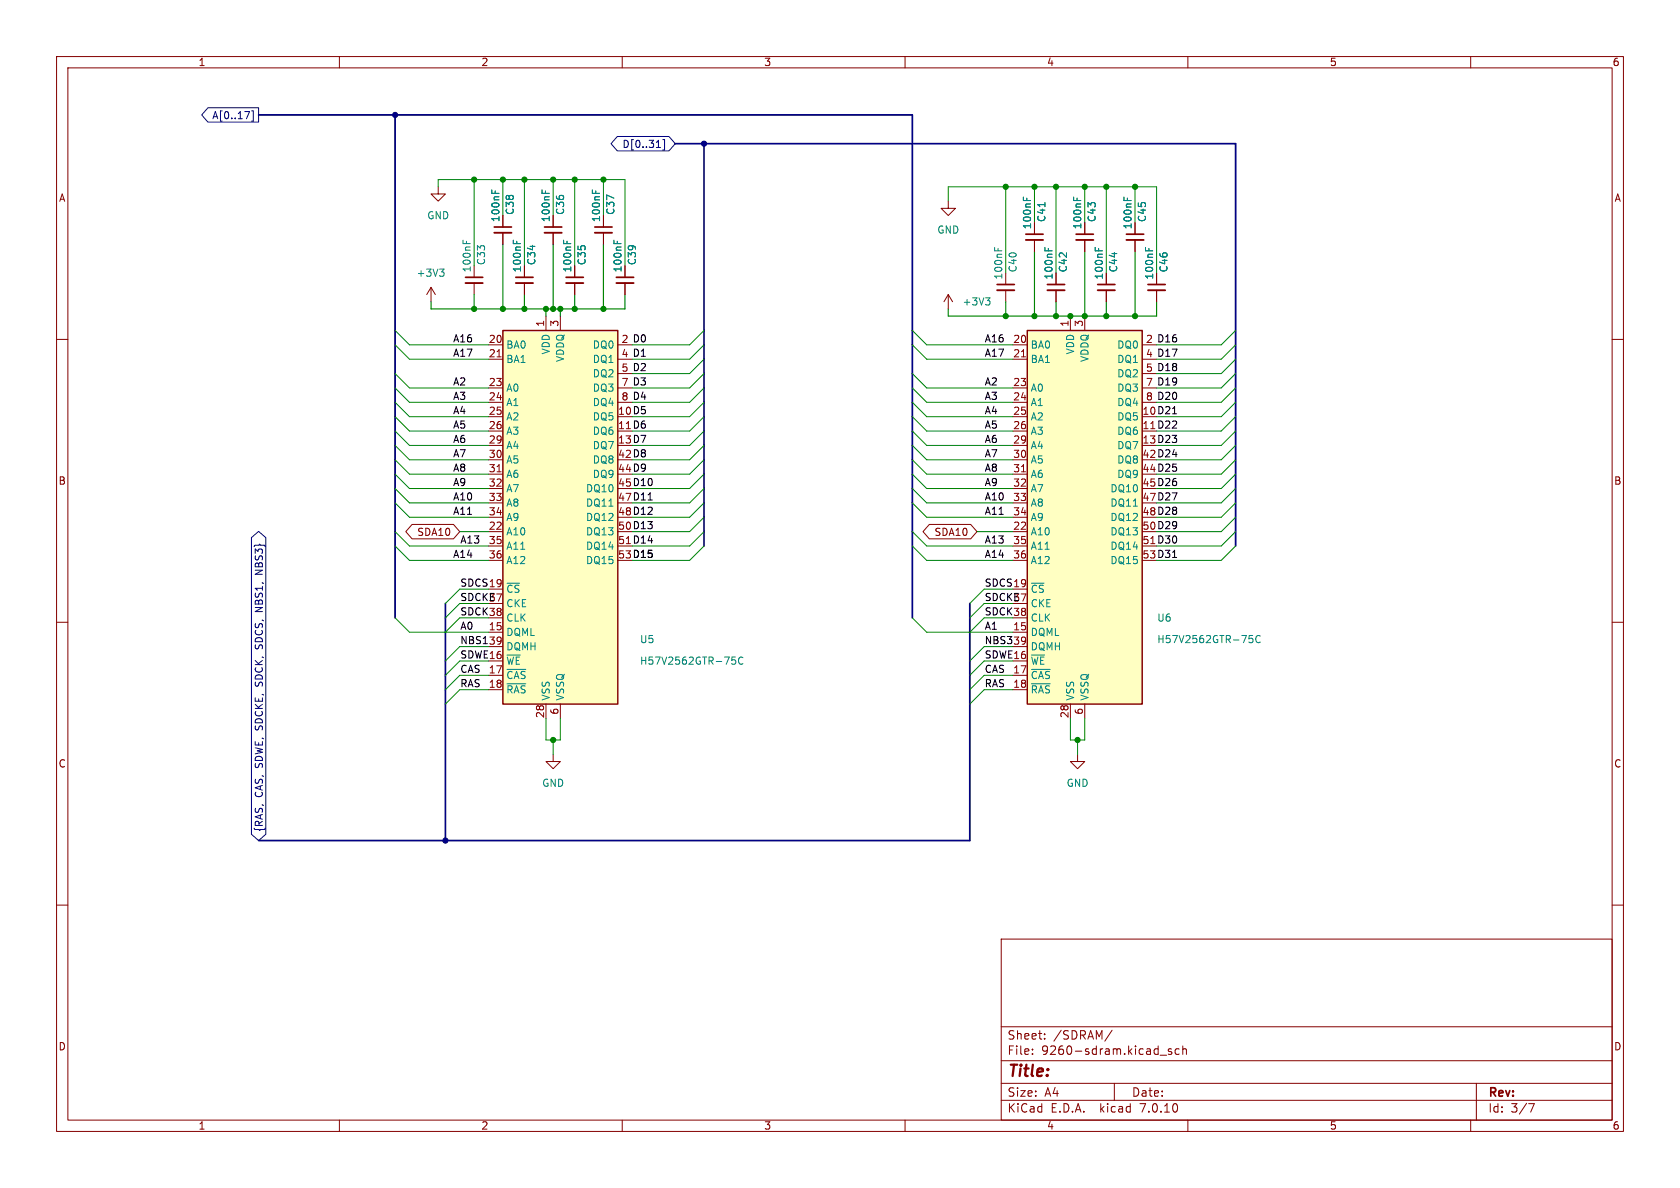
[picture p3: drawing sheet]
<svg xmlns="http://www.w3.org/2000/svg" width="297mm" height="210mm" viewBox="0 0 297 210" stroke-linecap="round" stroke-linejoin="round" font-family="sans-serif">
<g fill="none" stroke="#840000" stroke-width=".18">
<path d="M10 10h277v190h-277zM12 12h273v186h-273zM60 10v2M110 10v2M160 10v2M210 10v2M260 10v2M77.5 33v1.3h1.2l-1.2 1.3-1.3-1.3h1.3M88.9 38.1v2M97.8 38.1v2M106.7 38.1v2M167.6 35.6v1.2h1.3l-1.3 1.3-1.2-1.3h1.2"/>
<path d="M182.9 39.4v2M191.8 39.4v2M200.7 39.4v2M10 60h2M76.2 50.8l-.8 1.3M76.2 50.8v2.5M76.2 50.8l.8 1.3M83.8 47v2M83.8 50v2.1M88.9 41.1v2.1M92.7 47v2M92.7 50v2.1"/>
<path d="M96.5 55.9v2.5M97.8 41.1v2.1M99.1 55.9v2.5M101.6 47v2M101.6 50v2.1M106.7 41.1v2.1M110.5 47v2M110.5 50v2.1M167.6 52.1l-.7 1.2M167.6 52.1v2.5M167.6 52.1l.8 1.2M177.8 48.3v2"/>
<path d="M177.8 51.3v2M182.9 42.4v2.1M186.7 48.3v2M186.7 51.3v2M189.2 55.9v2.5M191.8 42.4v2.1M191.8 55.9v2.5M195.6 48.3v2M195.6 51.3v2M200.7 42.4v2.1M204.5 48.3v2M204.5 51.3v2"/>
<path d="M285 60h2M86.4 61h2.5M86.4 63.5h2.5M86.4 68.6h2.5M86.4 71.1h2.5M86.4 73.7h2.5M86.4 76.2h2.5M86.4 78.7h2.5M87.9 63.1h.7M109.2 68.6h2.6M109.2 71.1h2.6M109.2 66h2.6"/>
<path d="M179.1 61h2.5M179.1 63.5h2.5M179.1 68.6h2.5M179.1 71.1h2.5M179.1 73.7h2.5M179.1 76.2h2.5M179.1 78.7h2.5M180.6 63.1h.7M201.9 68.6h2.6M201.9 71.1h2.6M201.9 66h2.6M72.8 92.7h7.4l1.1 1.3-1.1 1.3h-7.4l-1.1-1.3z"/>
<path d="M86.4 94h2.5M86.4 81.3h2.5M86.4 83.8h2.5M86.4 86.4h2.5M86.4 88.9h2.5M86.4 91.4h2.5M86.4 96.5h2.5M86.4 99.1h2.5M87.9 83.4h.7M164.3 92.7h7.3l1.1 1.3-1.1 1.3h-7.3l-1.1-1.3zM179.1 94h2.5M179.1 81.3h2.5"/>
<path d="M179.1 83.8h2.5M179.1 86.4h2.5M179.1 88.9h2.5M179.1 91.4h2.5M179.1 96.5h2.5M179.1 99.1h2.5M180.6 83.4h.7M10 110h2M86.4 111.8h2.5M86.4 116.8h2.5M86.4 119.4h2.5M86.4 104.1h2.5"/>
<path d="M86.4 106.7h2.5M86.4 109.2h2.5M86.4 114.3h2.5M179.1 111.8h2.5M179.1 116.8h2.5M179.1 119.4h2.5M179.1 104.1h2.5M179.1 106.7h2.5M179.1 109.2h2.5M179.1 114.3h2.5M285 110h2M86.4 121.9h2.5"/>
<path d="M96.5 124.5v2.5M97.8 133.4v1.2h1.3l-1.3 1.3-1.3-1.3h1.3M99.1 124.5v2.5M179.1 121.9h2.5M189.2 124.5v2.5M190.5 133.4v1.2h1.3l-1.3 1.3-1.3-1.3h1.3M191.8 124.5v2.5M10 160h2M285 160h2M177 166h108v32h-108zM60 198v2M110 198v2"/>
<path d="M160 198v2M177 194.5h108M177 191.5h108M177 187.5h108M177 181.5h108M182.5 186.3v.1M182.5 185.5v.1M184.7 183.6v.1M184.7 182.8v.1M196.6 182.1l-1.3 2M197 191.5v3M205.1 186.5h1.1"/>
<path d="M207.1 185.5l-.4-.1-.2 .2 .1 .2 .5 .2v.3h-.6M208.5 185.5l-.5-.1-.3 .3v.4l.2 .2h.6M209.1 185.5l.2-.1 .4 .1v.9M209.1 184.9v1.5M210 198v2M260 198v2M261 191.5v6.5M270.2 195.1h1l-.6 1.5"/>
</g>
<g fill="none" stroke="#840000" stroke-width=".33">
<path d="M82.3 50h3M87.4 41.1h3M91.2 50h3M96.3 41.1h3M100.1 50h3M105.2 41.1h3M109 50h3M176.3 51.3h3M181.4 42.4h3M185.2 51.3h3M190.2 42.4h3.1M194.1 51.3h3"/>
<path d="M199.1 42.4h3.1M202.9 51.3h3.1"/>
</g>
<g fill="none" stroke="#840000" stroke-width=".3">
<path d="M82.3 49h3M87.4 40.1h3M91.2 49h3M96.3 40.1h3M100.1 49h3M105.2 40.1h3M109 49h3M176.3 50.3h3M181.4 41.4h3M185.2 50.3h3M190.2 41.4h3.1M194.1 50.3h3"/>
<path d="M199.1 41.4h3.1M202.9 50.3h3.1"/>
</g>
<g fill="none" stroke="#008484" stroke-width=".18">
<path d="M86.9 33.6v.6M87.5 33.8v.4M95.8 33.6v.6M96.4 33.8v.4M104.7 33.6v.6M105.3 33.8v.4M180.9 34.8v.6M181.5 35v.4M184.7 35.8v.7M189.8 34.8v.6M190.4 35v.4M198.7 34.8v.6"/>
<path d="M199.3 35v.4M77.7 47.6h.8l-.4 .5M78.3 48.1l.2 .2v.3l-.2 .2M81.9 42.5v.6M82.5 42.6v.5M90.7 42.5v.6M91.4 42.6v.5M99.6 42.5v.6M100.2 42.6v.5M108.5 42.5v.6M109.1 42.6v.5M174.2 52.6h.8l-.4 .5"/>
<path d="M174.8 53.1l.2 .3v.3l-.2 .2M175.8 43.7v.6M176.4 43.9v.4M184.7 43.7v.6M185.3 43.9v.4M193.6 43.7v.6M194.2 43.9v.4M202.5 43.7v.6M203.1 43.9v.4M89.6 118.3h3.3M129.4 116.1h.6M129.4 116.7l.4-.1 .3 .3-.1 .5h-.6"/>
<path d="M131.3 116.3a.6 .6 0 0 0-.8 .4 .6 .6 0 0 0 .6 .7l.2-.1M182.3 118.3h3.4M220.8 112.3h.7M220.8 112.9l.5-.1 .2 .3-.1 .4h-.6M222.8 112.5a.6 .6 0 0 0-.9 .4 .6 .6 0 0 0 .6 .7l.3-.1M89.6 120.9h3.3M182.3 120.9h3.4"/>
</g>
<g fill="#ffffc2" stroke="#ffffc2" stroke-width=".18">
<path d="M181.6 58.4h20.3v66.1h-20.3z"/>
<path d="M88.9 58.4h20.3v66.1h-20.3z"/>
</g>
<path d="M88.9 58.4h20.3v66.1h-20.3zM181.6 58.4h20.3v66.1h-20.3z" fill="none" stroke="#840000" stroke-width=".25"/>
<path d="M36.8 19h8.9v2.6h-8.9l-1.1-1.3zM43.3 19.7h.8l-.5 1.3M44.5 19.6h.3v1.8h-.3M109.1 24.1h9.2l1.1 1.3-1.1 1.3h-9.2l-1.1-1.3zM116 26.1h.8M117.2 24.7h.3v1.8h-.3M44.4 95l1.3-1.1 1.3 1.1v52.5l-1.3 1.1-1.3-1.1zM45.1 114.5l.3 .2 .3-.2M46.4 114.5l-.1 .2M46.4 107.4l-1.3 .7h1.3M46.4 100.8l-1.3 .7h1.3" fill="none" stroke="#000084" stroke-width=".18"/>
<path d="M207.3 73.1h.7M114.6 88.4h.7M207.3 98.5h.7" fill="none" stroke="#000" stroke-width=".18"/>
<path d="M45.7 20.3h115.6v88.9M69.8 20.3v88.9M119.4 25.4h99v71.1M124.5 25.4v71.1M78.7 106.7v41.9M171.4 106.7v41.9h-125.7" fill="none" stroke="#000084" stroke-width=".3"/>
<g fill="none" stroke="#008400" stroke-width=".2">
<path d="M83.8 52.1v2.5M88.9 43.2v11.4M92.7 52.1v2.5M96.5 54.6v1.3M97.8 43.2v11.4M99.1 54.6v1.3M101.6 52.1v2.5M106.7 43.2v11.4M110.5 52.1v2.5h-34.3v-1.3M177.8 53.3v2.6M182.9 44.5v11.4M186.7 53.3v2.6"/>
<path d="M191.8 44.5v11.4M195.6 53.3v2.6M200.7 44.5v11.4M204.5 53.3v2.6h-36.9v-1.3"/>
</g>
<g fill="none" stroke="#008400" stroke-width=".18">
<path d="M77.5 33v-1.2h33v15.2M83.8 31.8v15.2M88.9 31.8v6.3M92.7 31.8v15.2M97.8 31.8v6.3M101.6 31.8v15.2M106.7 31.8v6.3M167.6 35.6v-2.6h36.9v15.3M177.8 33v15.3M182.9 33v6.4M186.7 33v15.3M191.8 33v6.4"/>
<path d="M195.6 33v15.3M200.7 33v6.4M69.8 58.4l2.6 2.6h14M124.5 58.4l-2.6 2.6h-10.1M161.3 58.4l2.5 2.6h15.3M218.4 58.4l-2.5 2.6h-11.4M69.8 61l2.6 2.5h14M69.8 66l2.6 2.6h14M69.8 73.7l2.6 2.5h14M69.8 78.7l2.6 2.6h14M69.8 76.2l2.6 2.5h14M69.8 68.6l2.6 2.5h14"/>
<path d="M69.8 71.1l2.6 2.6h14M124.5 61l-2.6 2.5h-10.1M124.5 63.5l-2.6 2.5h-10.1M124.5 66l-2.6 2.6h-10.1M124.5 73.7l-2.6 2.5h-10.1M124.5 78.7l-2.6 2.6h-10.1M124.5 76.2l-2.6 2.5h-10.1M124.5 68.6l-2.6 2.5h-10.1M124.5 71.1l-2.6 2.6h-10.1M161.3 61l2.5 2.5h15.3M161.3 66l2.5 2.6h15.3M161.3 73.7l2.5 2.5h15.3"/>
<path d="M161.3 78.7l2.5 2.6h15.3M161.3 76.2l2.5 2.5h15.3M161.3 68.6l2.5 2.5h15.3M161.3 71.1l2.5 2.6h15.3M218.4 61l-2.5 2.5h-11.4M218.4 63.5l-2.5 2.5h-11.4M218.4 66l-2.5 2.6h-11.4M218.4 73.7l-2.5 2.5h-11.4M218.4 78.7l-2.5 2.6h-11.4M218.4 76.2l-2.5 2.5h-11.4M218.4 68.6l-2.5 2.5h-11.4M218.4 71.1l-2.5 2.6h-11.4"/>
<path d="M69.8 86.4l2.6 2.5h14M69.8 83.8l2.6 2.6h14M69.8 81.3l2.6 2.5h14M69.8 94l2.6 2.5h14M69.8 96.5l2.6 2.6h14M69.8 88.9l2.6 2.5h14M81.3 94h5.1M124.5 86.4l-2.6 2.5h-10.1M124.5 83.8l-2.6 2.6h-10.1M124.5 81.3l-2.6 2.5h-10.1M124.5 91.4l-2.6 2.6h-10.1M124.5 94l-2.6 2.5h-10.1"/>
<path d="M124.5 96.5l-2.6 2.6h-10.1M124.5 88.9l-2.6 2.5h-10.1M161.3 86.4l2.5 2.5h15.3M161.3 83.8l2.5 2.6h15.3M161.3 81.3l2.5 2.5h15.3M161.3 94l2.5 2.5h15.3M161.3 96.5l2.5 2.6h15.3M161.3 88.9l2.5 2.5h15.3M172.7 94h6.4M218.4 86.4l-2.5 2.5h-11.4M218.4 83.8l-2.5 2.6h-11.4M218.4 81.3l-2.5 2.5h-11.4"/>
<path d="M218.4 91.4l-2.5 2.6h-11.4M218.4 94l-2.5 2.5h-11.4M218.4 96.5l-2.5 2.6h-11.4M218.4 88.9l-2.5 2.5h-11.4M69.8 109.2l2.6 2.6h14M86.4 114.3h-5.1l-2.6 2.5M86.4 119.4h-5.1l-2.6 2.5M86.4 116.8h-5.1l-2.6 2.6M86.4 106.7h-5.1l-2.6 2.5M86.4 109.2h-5.1l-2.6 2.6M86.4 104.1h-5.1l-2.6 2.6M161.3 109.2l2.5 2.6h15.3"/>
<path d="M179.1 114.3h-5.1l-2.6 2.5M179.1 119.4h-5.1l-2.6 2.5M179.1 116.8h-5.1l-2.6 2.6M179.1 106.7h-5.1l-2.6 2.5M179.1 109.2h-5.1l-2.6 2.6M179.1 104.1h-5.1l-2.6 2.6M86.4 121.9h-5.1l-2.6 2.6M96.5 127v3.8h2.6v-3.8M97.8 130.8v2.6M179.1 121.9h-5.1l-2.6 2.6M189.2 127v3.8h2.6v-3.8M190.5 130.8v2.6"/>
</g>
<g fill="#008400" stroke="#008400" stroke-width=".18">
<circle cx="83.8" cy="31.8" r=".46"/>
<circle cx="92.7" cy="31.8" r=".46"/>
<circle cx="88.9" cy="31.8" r=".46"/>
<circle cx="88.9" cy="54.6" r=".46"/>
<circle cx="97.8" cy="31.8" r=".46"/>
<circle cx="83.8" cy="54.6" r=".46"/>
<circle cx="97.8" cy="130.8" r=".46"/>
<circle cx="106.7" cy="54.6" r=".46"/>
<circle cx="101.6" cy="54.6" r=".46"/>
<circle cx="97.8" cy="54.6" r=".46"/>
<circle cx="92.7" cy="54.6" r=".46"/>
<circle cx="99.1" cy="54.6" r=".46"/>
<circle cx="96.5" cy="54.6" r=".46"/>
<circle cx="101.6" cy="31.8" r=".46"/>
<circle cx="106.7" cy="31.8" r=".46"/>
<circle cx="182.9" cy="55.9" r=".46"/>
<circle cx="186.7" cy="55.9" r=".46"/>
<circle cx="191.8" cy="55.9" r=".46"/>
<circle cx="200.7" cy="55.9" r=".46"/>
<circle cx="195.6" cy="55.9" r=".46"/>
<circle cx="189.2" cy="55.9" r=".46"/>
<circle cx="191.8" cy="33" r=".46"/>
<circle cx="195.6" cy="33" r=".46"/>
<circle cx="200.7" cy="33" r=".46"/>
<circle cx="190.5" cy="130.8" r=".46"/>
<circle cx="186.7" cy="33" r=".46"/>
<circle cx="177.8" cy="33" r=".46"/>
<circle cx="182.9" cy="33" r=".46"/>
<circle cx="177.8" cy="55.9" r=".46"/>
</g>
<g fill="#000084" stroke="#000084" stroke-width=".18">
<circle cx="69.8" cy="20.3" r=".46"/>
<circle cx="78.7" cy="148.6" r=".46"/>
<circle cx="124.5" cy="25.4" r=".46"/>
</g>
<text font-size="2.8" fill="#840000" x="178" y="190.9">Title:</text>
<g font-size="2.1" fill="#840000">
<text x="178" y="184">Sheet:</text>
<text x="186.2" y="184">/SDRAM/</text>
<text x="178" y="186.7">File:</text>
<text x="184.1" y="186.7">9260-sdram.kicad_sch</text>
<text x="178" y="196.9">KiCad</text>
<text x="178" y="194.1">Size:</text>
<text x="184.7" y="194.1">A4</text>
<text x="185.7" y="196.9">E.D.A.</text>
<text x="194.6" y="196.9">kicad</text>
<text x="200" y="194.1">Date:</text>
<text x="201.8" y="196.9">7.0.10</text>
<text x="263" y="194.3">Rev:</text>
<text x="263" y="196.9">Id:</text>
<text x="267.1" y="196.9">3/7</text>
</g>
<g font-size="1.8" fill="#840000">
<text x="35" y="11.9">1</text>
<text x="85" y="11.9">2</text>
<text x="135" y="11.9">3</text>
<text x="185" y="11.9">4</text>
<text x="235" y="11.9">5</text>
<text x="285" y="11.9">6</text>
<text x="10.3" y="35.9">A</text>
<text x="285.3" y="35.9">A</text>
<text x="96.3" y="57.9" transform="rotate(-90 96.3 57.9)">1</text>
<text x="98.8" y="57.9" transform="rotate(-90 98.8 57.9)">3</text>
<text x="189" y="57.9" transform="rotate(-90 189 57.9)">1</text>
<text x="191.5" y="57.9" transform="rotate(-90 191.5 57.9)">3</text>
<text x="86.3" y="60.7">20</text>
<text x="86.3" y="63.2">21</text>
<text x="179" y="60.7">20</text>
<text x="179" y="63.2">21</text>
<text x="86.3" y="68.3">23</text>
<text x="86.3" y="70.9">24</text>
<text x="179" y="68.3">23</text>
<text x="179" y="70.9">24</text>
<text x="86.3" y="73.4">25</text>
<text x="86.3" y="75.9">26</text>
<text x="179" y="73.4">25</text>
<text x="179" y="75.9">26</text>
<text x="86.3" y="78.5">29</text>
<text x="86.3" y="81">30</text>
<text x="86.3" y="83.6">31</text>
<text x="179" y="78.5">29</text>
<text x="179" y="81">30</text>
<text x="179" y="83.6">31</text>
<text x="10.3" y="85.9">B</text>
<text x="86.3" y="86.1">32</text>
<text x="86.3" y="88.6">33</text>
<text x="179" y="86.1">32</text>
<text x="179" y="88.6">33</text>
<text x="285.3" y="85.9">B</text>
<text x="73.7" y="94.9">SDA10</text>
<text x="86.3" y="93.7">22</text>
<text x="86.3" y="91.2">34</text>
<text x="165.1" y="94.9">SDA10</text>
<text x="179" y="93.7">22</text>
<text x="179" y="91.2">34</text>
<text x="86.3" y="96.3">35</text>
<text x="86.3" y="98.8">36</text>
<text x="179" y="96.3">35</text>
<text x="179" y="98.8">36</text>
<text x="86.3" y="111.5">15</text>
<text x="179" y="111.5">15</text>
<text x="86.3" y="119.1">17</text>
<text x="179" y="119.1">17</text>
<text x="86.3" y="121.7">18</text>
<text x="179" y="121.7">18</text>
<text x="96.3" y="127" transform="rotate(-90 96.3 127)">28</text>
<text x="98.8" y="126.4" transform="rotate(-90 98.8 126.4)">6</text>
<text x="189" y="127" transform="rotate(-90 189 127)">28</text>
<text x="191.5" y="126.4" transform="rotate(-90 191.5 126.4)">6</text>
<text x="10.3" y="135.9">C</text>
<text x="285.3" y="135.9">C</text>
<text x="10.3" y="185.9">D</text>
<text x="285.3" y="185.9">D</text>
<text x="35" y="199.9">1</text>
<text x="85" y="199.9">2</text>
<text x="135" y="199.9">3</text>
<text x="185" y="199.9">4</text>
<text x="235" y="199.9">5</text>
<text x="285" y="199.9">6</text>
</g>
<g font-size="1.8" fill="#000084">
<text x="37.4" y="21.3">A[0..17]</text>
<text x="109.9" y="26.4">D[0..31]</text>
<text x="46.7" y="100.5" transform="rotate(-90 46.7 100.5)">NBS3}</text>
<text x="46.7" y="107.3" transform="rotate(-90 46.7 107.3)">NBS1,</text>
<text x="46.7" y="114" transform="rotate(-90 46.7 114)">SDCS,</text>
<text x="46.7" y="120.8" transform="rotate(-90 46.7 120.8)">SDCK,</text>
<text x="46.7" y="141" transform="rotate(-90 46.7 141)">CAS, SDWE, SDCKE,</text>
<text x="46.7" y="147.2" transform="rotate(-90 46.7 147.2)">{RAS,</text>
</g>
<g font-size="1.8" fill="#008484">
<text x="75.4" y="39">GND</text>
<text x="88.5" y="39.4" transform="rotate(-90 88.5 39.4)">100nF</text>
<text x="91" y="38.1" transform="rotate(-90 91 38.1)">C38</text>
<text x="97.4" y="39.4" transform="rotate(-90 97.4 39.4)">100nF</text>
<text x="99.9" y="38.1" transform="rotate(-90 99.9 38.1)">C36</text>
<text x="106.3" y="39.4" transform="rotate(-90 106.3 39.4)">100nF</text>
<text x="108.8" y="38.1" transform="rotate(-90 108.8 38.1)">C37</text>
<text x="165.6" y="41.5">GND</text>
<text x="182.5" y="40.6" transform="rotate(-90 182.5 40.6)">100nF</text>
<text x="185" y="39.4" transform="rotate(-90 185 39.4)">C41</text>
<text x="191.4" y="40.6" transform="rotate(-90 191.4 40.6)">100nF</text>
<text x="193.9" y="39.4" transform="rotate(-90 193.9 39.4)">C43</text>
<text x="200.3" y="40.6" transform="rotate(-90 200.3 40.6)">100nF</text>
<text x="202.8" y="39.4" transform="rotate(-90 202.8 39.4)">C45</text>
<text x="86" y="47" transform="rotate(-90 86 47)">C33</text>
<text x="94.8" y="47" transform="rotate(-90 94.8 47)">C34</text>
<text x="103.7" y="47" transform="rotate(-90 103.7 47)">C35</text>
<text x="112.6" y="47" transform="rotate(-90 112.6 47)">C39</text>
<text x="73.6" y="49.1">+3V3</text>
<text x="83.4" y="48.3" transform="rotate(-90 83.4 48.3)">100nF</text>
<text x="92.3" y="48.3" transform="rotate(-90 92.3 48.3)">100nF</text>
<text x="101.2" y="48.3" transform="rotate(-90 101.2 48.3)">100nF</text>
<text x="110.1" y="48.3" transform="rotate(-90 110.1 48.3)">100nF</text>
<text x="177.4" y="49.5" transform="rotate(-90 177.4 49.5)">100nF</text>
<text x="179.9" y="48.3" transform="rotate(-90 179.9 48.3)">C40</text>
<text x="186.3" y="49.5" transform="rotate(-90 186.3 49.5)">100nF</text>
<text x="188.8" y="48.3" transform="rotate(-90 188.8 48.3)">C42</text>
<text x="195.2" y="49.5" transform="rotate(-90 195.2 49.5)">100nF</text>
<text x="197.7" y="48.3" transform="rotate(-90 197.7 48.3)">C44</text>
<text x="204.1" y="49.5" transform="rotate(-90 204.1 49.5)">100nF</text>
<text x="206.6" y="48.3" transform="rotate(-90 206.6 48.3)">C46</text>
<text x="170.1" y="54.2">+3V3</text>
<text x="89.4" y="61.8">BA0</text>
<text x="89.4" y="64.4">BA1</text>
<text x="97.4" y="62.8" transform="rotate(-90 97.4 62.8)">VDD</text>
<text x="99.9" y="64.1" transform="rotate(-90 99.9 64.1)">VDDQ</text>
<text x="104.7" y="61.8">DQ0</text>
<text x="104.7" y="64.4">DQ1</text>
<text x="182.1" y="61.8">BA0</text>
<text x="182.1" y="64.4">BA1</text>
<text x="190.1" y="62.8" transform="rotate(-90 190.1 62.8)">VDD</text>
<text x="192.6" y="64.1" transform="rotate(-90 192.6 64.1)">VDDQ</text>
<text x="197.4" y="61.8">DQ0</text>
<text x="197.4" y="64.4">DQ1</text>
<text x="89.4" y="69.4">A0</text>
<text x="89.4" y="72">A1</text>
<text x="104.7" y="66.9">DQ2</text>
<text x="104.7" y="69.4">DQ3</text>
<text x="104.7" y="72">DQ4</text>
<text x="182.1" y="69.4">A0</text>
<text x="182.1" y="72">A1</text>
<text x="197.4" y="66.9">DQ2</text>
<text x="197.4" y="69.4">DQ3</text>
<text x="197.4" y="72">DQ4</text>
<text x="89.4" y="74.5">A2</text>
<text x="89.4" y="77.1">A3</text>
<text x="104.7" y="74.5">DQ5</text>
<text x="104.7" y="77.1">DQ6</text>
<text x="182.1" y="74.5">A2</text>
<text x="182.1" y="77.1">A3</text>
<text x="197.4" y="74.5">DQ5</text>
<text x="197.4" y="77.1">DQ6</text>
<text x="89.4" y="79.6">A4</text>
<text x="89.4" y="82.1">A5</text>
<text x="104.7" y="79.6">DQ7</text>
<text x="104.7" y="82.1">DQ8</text>
<text x="182.1" y="79.6">A4</text>
<text x="182.1" y="82.1">A5</text>
<text x="197.4" y="79.6">DQ7</text>
<text x="197.4" y="82.1">DQ8</text>
<text x="89.4" y="84.7">A6</text>
<text x="89.4" y="87.2">A7</text>
<text x="89.4" y="89.8">A8</text>
<text x="103.5" y="87.2">DQ10</text>
<text x="103.5" y="89.8">DQ11</text>
<text x="104.7" y="84.7">DQ9</text>
<text x="182.1" y="84.7">A6</text>
<text x="182.1" y="87.2">A7</text>
<text x="182.1" y="89.8">A8</text>
<text x="196.2" y="87.2">DQ10</text>
<text x="196.2" y="89.8">DQ11</text>
<text x="197.4" y="84.7">DQ9</text>
<text x="89.4" y="94.8">A10</text>
<text x="89.4" y="92.3">A9</text>
<text x="103.5" y="92.3">DQ12</text>
<text x="103.5" y="94.8">DQ13</text>
<text x="182.1" y="94.8">A10</text>
<text x="182.1" y="92.3">A9</text>
<text x="196.2" y="92.3">DQ12</text>
<text x="196.2" y="94.8">DQ13</text>
<text x="89.4" y="97.4">A11</text>
<text x="89.4" y="99.9">A12</text>
<text x="103.5" y="97.4">DQ14</text>
<text x="103.5" y="99.9">DQ15</text>
<text x="182.1" y="97.4">A11</text>
<text x="182.1" y="99.9">A12</text>
<text x="196.2" y="97.4">DQ14</text>
<text x="196.2" y="99.9">DQ15</text>
<text x="89.4" y="105">~{CS}</text>
<text x="89.4" y="107.5">CKE</text>
<text x="182.1" y="105">~{CS}</text>
<text x="182.1" y="107.5">CKE</text>
<text x="89.4" y="112.6">DQML</text>
<text x="89.4" y="110.1">CLK</text>
<text x="113" y="113.9">U5</text>
<text x="182.1" y="112.6">DQML</text>
<text x="182.1" y="110.1">CLK</text>
<text x="204.5" y="113.9">H57V2562GTR-75C</text>
<text x="204.5" y="110.1">U6</text>
<text x="89.4" y="117.7">~{WE}</text>
<text x="89.4" y="115.2">DQMH</text>
<text x="113" y="117.7">H57V2562GTR-75C</text>
<text x="182.1" y="117.7">~{WE}</text>
<text x="182.1" y="115.2">DQMH</text>
<text x="89.4" y="120.2">~{CAS}</text>
<text x="89.4" y="122.8">~{RAS}</text>
<text x="97.4" y="124" transform="rotate(-90 97.4 124)">VSS</text>
<text x="99.9" y="124" transform="rotate(-90 99.9 124)">VSSQ</text>
<text x="182.1" y="120.2">~{CAS}</text>
<text x="182.1" y="122.8">~{RAS}</text>
<text x="190.1" y="124" transform="rotate(-90 190.1 124)">VSS</text>
<text x="192.6" y="124" transform="rotate(-90 192.6 124)">VSSQ</text>
<text x="95.8" y="139.3">GND</text>
<text x="188.5" y="139.3">GND</text>
</g>
<g font-size="1.8">
<text x="80" y="60.6">A16</text>
<text x="80" y="63.2">A17</text>
<text x="109.8" y="60.7">2 D0</text>
<text x="109.8" y="63.2">4 D1</text>
<text x="109.8" y="65.8">5 D2</text>
<text x="174" y="63.2">A17</text>
<text x="174" y="60.6">A16</text>
<text x="202.5" y="60.7">2 D16</text>
<text x="202.5" y="63.2">4 D17</text>
<text x="202.5" y="65.8">5 D18</text>
<text x="80" y="70.8">A3</text>
<text x="80" y="68.2">A2</text>
<text x="109.8" y="68.3">7 D3</text>
<text x="109.8" y="70.9">8 D4</text>
<text x="174" y="68.2">A2</text>
<text x="174" y="70.8">A3</text>
<text x="202.5" y="68.3">7 D19</text>
<text x="202.5" y="70.9">8 D20</text>
<text x="80" y="73.3">A4</text>
<text x="80" y="75.9">A5</text>
<text x="109.2" y="73.4">10 D5</text>
<text x="109.2" y="75.9">11 D6</text>
<text x="174" y="73.3">A4</text>
<text x="174" y="75.9">A5</text>
<text x="201.9" y="73.4">10 D21</text>
<text x="201.9" y="75.9">11 D22</text>
<text x="80" y="83.5">A8</text>
<text x="80" y="80.9">A7</text>
<text x="80" y="78.4">A6</text>
<text x="109.2" y="78.5">13 D7</text>
<text x="109.2" y="81">42 D8</text>
<text x="109.2" y="83.6">44 D9</text>
<text x="174" y="83.5">A8</text>
<text x="174" y="78.4">A6</text>
<text x="174" y="80.9">A7</text>
<text x="201.9" y="78.5">13 D23</text>
<text x="201.9" y="81">42 D24</text>
<text x="201.9" y="83.6">44 D25</text>
<text x="80" y="86">A9</text>
<text x="80" y="88.6">A10</text>
<text x="109.2" y="86.1">45 D10</text>
<text x="109.2" y="88.6">47 D11</text>
<text x="174" y="86">A9</text>
<text x="174" y="88.6">A10</text>
<text x="201.9" y="86.1">45 D26</text>
<text x="201.9" y="88.6">47 D27</text>
<text x="80" y="91.1">A11</text>
<text x="109.2" y="91.2">48 D12</text>
<text x="109.2" y="93.7">50 D13</text>
<text x="174" y="91.1">A11</text>
<text x="201.9" y="91.2">48 D28</text>
<text x="201.9" y="93.7">50 D29</text>
<text x="80" y="98.7">A14</text>
<text x="81.3" y="96.2">A13</text>
<text x="109.2" y="96.3">51 D14</text>
<text x="109.2" y="98.8">53 D15</text>
<text x="174" y="98.7">A14</text>
<text x="174" y="96.2">A13</text>
<text x="201.9" y="96.3">51 D30</text>
<text x="201.9" y="98.8">53 D31</text>
<text x="81.3" y="106.3">SDCKE</text>
<text x="81.3" y="103.8">SDCS19</text>
<text x="86.3" y="106.4">37</text>
<text x="174" y="106.3">SDCKE</text>
<text x="174" y="103.8">SDCS19</text>
<text x="179" y="106.4">37</text>
<text x="81.3" y="114">NBS1</text>
<text x="81.3" y="108.9">SDCK38</text>
<text x="81.3" y="111.4">A0</text>
<text x="174" y="114">NBS3</text>
<text x="174" y="108.9">SDCK38</text>
<text x="174" y="111.4">A1</text>
<text x="81.3" y="119">CAS</text>
<text x="81.3" y="116.5">SDWE16</text>
<text x="86.3" y="114">39</text>
<text x="174" y="116.5">SDWE16</text>
<text x="174" y="119">CAS</text>
<text x="179" y="114">39</text>
<text x="81.3" y="121.6">RAS</text>
<text x="174" y="121.6">RAS</text>
</g>
</svg>
